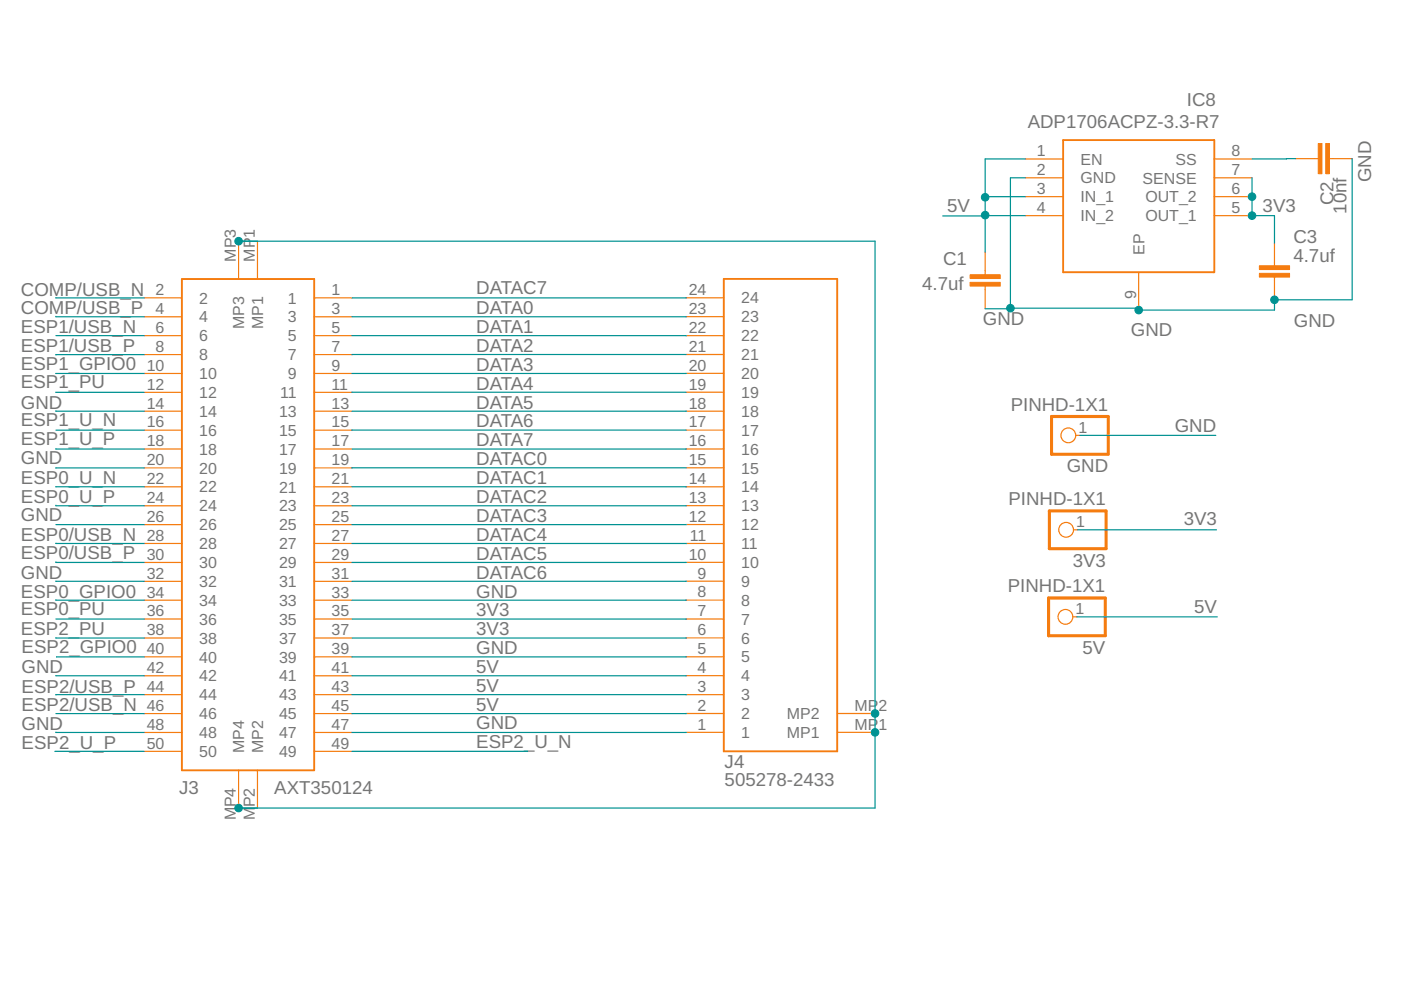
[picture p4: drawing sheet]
<svg xmlns="http://www.w3.org/2000/svg" width="297mm" height="210mm" viewBox="0 0 297 210" stroke-linecap="round" stroke-linejoin="round" font-family="sans-serif">
<path d="M225.4 29.7h32.1v28h-32.1zM38.6 59.2h28v104.1h-28zM153.5 59.1h24v100.2h-24z" fill="none" stroke="#f57c10" stroke-width=".4"/>
<g fill="none" stroke="#f57c10" stroke-width=".25">
<path d="M217.4 33.7h8M217.4 37.7h8M257.5 33.7h8M257.5 37.7h8M274.7 33.6h4.8M281.9 33.6h4.8M50.6 51.1v8.1M54.6 51.1v8.1M208.9 53.4v4.9M217.4 41.7h8M217.4 45.7h8M241.4 57.7v8"/>
<path d="M257.5 41.7h8M257.5 45.7h8M270.2 51.5v4.8M270.2 58.8v4.8M30.6 79.2h8M30.6 75.2h8M30.6 71.2h8M30.6 67.2h8M30.6 63.2h8M66.6 79.2h8M66.6 75.2h8M66.6 71.2h8"/>
<path d="M66.6 67.2h8M66.6 63.2h8M145.5 79.2h8M145.5 75.2h8M145.5 71.2h8M145.5 67.1h8M145.5 63.1h8M208.9 60.6v4.9M30.6 95.2h8M30.6 87.2h8M30.6 83.2h8M30.6 91.2h8"/>
<path d="M30.6 99.2h8M66.6 95.2h8M66.6 87.2h8M66.6 83.2h8M66.6 91.2h8M66.6 99.2h8M145.5 99.2h8M145.5 95.2h8M145.5 91.2h8M145.5 87.2h8M145.5 83.2h8M228.1 92.3h.9"/>
<path d="M30.6 115.2h8M30.6 107.2h8M30.6 103.2h8M30.6 111.2h8M30.6 119.3h8M66.6 115.2h8M66.6 107.2h8M66.6 103.2h8M66.6 111.2h8M66.6 119.3h8M145.5 119.2h8M145.5 115.2h8"/>
<path d="M145.5 111.2h8M145.5 107.2h8M145.5 103.2h8M227.6 112.3h.9M30.6 135.3h8M30.6 131.3h8M30.6 123.3h8M30.6 127.3h8M30.6 139.3h8M66.6 135.3h8M66.6 131.3h8M66.6 123.3h8"/>
<path d="M66.6 127.3h8M66.6 139.3h8M145.5 139.3h8M145.5 135.3h8M145.5 131.3h8M145.5 127.2h8M145.5 123.2h8M227.4 130.8h.9M30.6 155.3h8M30.6 151.3h8M30.6 147.3h8M30.6 143.3h8"/>
<path d="M30.6 159.3h8M66.6 155.3h8M66.6 151.3h8M66.6 147.3h8M66.6 143.3h8M66.6 159.3h8M145.5 155.3h8M145.5 151.3h8M145.5 147.3h8M145.5 143.3h8M177.5 155.3h8M177.5 151.3h8"/>
<path d="M50.6 163.3v8M54.6 163.3v8"/>
<circle cx="226.5" cy="92.3" r="1.57"/>
<circle cx="226" cy="112.3" r="1.57"/>
<circle cx="225.9" cy="130.8" r="1.57"/>
</g>
<g fill="#f57c10" stroke="#f57c10" stroke-width=".21">
<path d="M205.7 59.9h6.4v.8h-6.4z"/>
<path d="M205.7 58.3h6.4v.8h-6.4z"/>
<path d="M279.5 30.4h.8v6.4h-.8z"/>
<path d="M281.1 30.4h.8v6.4h-.8z"/>
<path d="M267 58h6.4v.8h-6.4z"/>
<path d="M267 56.3h6.4v.8h-6.4z"/>
</g>
<path d="M222.9 88.3h12.1v8h-12.1zM222.5 108.3h12v8h-12zM222.3 126.8h12v8h-12z" fill="none" stroke="#f57c10" stroke-width=".66"/>
<g fill="none" stroke="#009292" stroke-width=".25">
<path d="M217.4 33.7h-8.5v19.7M217.4 37.7h-3.2v27.8h-5.3M265.5 37.7v8h4.7v5.8M274.7 33.6l-9.2 .1M286.7 33.6v30h-16.5v2.1h-28.8v-.4h-27.2M50.6 51.1h134.9v120.2h-134.9M199.9 45.8h9M208.9 45.7h8.5M208.9 41.7h8.5M11.9 63.1l18.7 .1M11.9 67.1l18.7 .1M11.9 79.2h.1"/>
<path d="M11.9 71.2h18.7M11.9 79.2h18.7M30.6 75.2l-18.7 .1M74.6 67.2h70.9M74.6 71.2h70.9M74.6 75.2h70.9M74.6 75.2h.1M74.6 79.2h70.9M145.5 63.1l-70.9 .1M145.5 67.1v.1M145.5 79.2h.1M11.9 83.2h.1"/>
<path d="M11.9 87.1l18.7 .1M11.9 95.1l18.7 .1M11.9 99.2v.1M11.9 99.2h18.7M11.9 83.2h18.7M11.9 91.2h18.7M74.6 87.2h70.9M74.6 83.2h.1M74.6 83.2h70.9M74.6 95.2h70.9M145.5 95.2h.1M145.5 91.2h-70.9"/>
<path d="M145.5 99.2h-70.9M229 92.3h28.8M11.9 103.2h.1M11.9 107.1l18.7 .1M11.9 115.2h18.7M11.9 119.1v.2h18.7M11.9 111.2h18.7M11.9 103.2h18.7M74.6 103.2h70.9M74.6 107.2h70.9M74.6 115.2l70.9 .1M145.5 107.2h.1"/>
<path d="M145.5 111.2h-70.9M145.5 119.2l-70.9 .1M228.5 112.3h29.4M11.9 131.3h18.7M11.9 135.2l18.7 .1M11.9 127.2l18.7 .1M11.9 123.2v.1M11.9 123.3h18.7M12 139.3h18.6M12 139.3h.1M74.6 131.3h70.9M74.6 135.3h70.9"/>
<path d="M74.6 123.3h70.9M145.5 123.2v.1M145.5 127.2l-70.9 .1M145.5 135.3h.1M145.5 139.3h-70.9M228.3 130.8h29.8M11.9 143.3h18.7M11.9 151.3h18.7M11.9 155.2l18.7 .1M11.9 143.3h.1M30.6 147.3h-18.7M30.6 159.3h-18.9"/>
<path d="M74.6 143.3h70.9M74.6 147.3h70.9M74.6 151.3h70.9M74.6 155.3h70.9M74.6 159.3h37.2M145.5 143.3h.1M145.5 151.3h.1M145.5 155.3h.1"/>
</g>
<g fill="#009292" stroke="#009292" stroke-width=".21">
<circle cx="265.5" cy="41.7" r=".8"/>
<circle cx="265.5" cy="45.7" r=".8"/>
<circle cx="208.9" cy="41.8" r=".8"/>
<circle cx="208.9" cy="45.6" r=".8"/>
<circle cx="50.6" cy="171.3" r=".8"/>
<circle cx="185.5" cy="155.3" r=".8"/>
<circle cx="50.6" cy="51.1" r=".8"/>
<circle cx="185.5" cy="151.3" r=".8"/>
<circle cx="214.2" cy="65.3" r=".8"/>
<circle cx="270.2" cy="63.6" r=".8"/>
<circle cx="241.4" cy="65.7" r=".8"/>
</g>
<g font-size="4" fill="#757575">
<text x="251.6" y="22.4">IC8</text>
<text x="217.9" y="27">ADP1706ACPZ-3.3-R7</text>
<text x="290.7" y="38.7" transform="rotate(-90 290.7 38.7)">GND</text>
<text x="200.8" y="45">5V</text>
<text x="267.7" y="45">3V3</text>
<text x="282.7" y="43.5" transform="rotate(-90 282.7 43.5)">C2</text>
<text x="285.5" y="45.3" transform="rotate(-90 285.5 45.3)">10nf</text>
<text x="274.2" y="51.5">C3</text>
<text x="199.9" y="56.3">C1</text>
<text x="274.2" y="55.6">4.7uf</text>
<text x="4.4" y="62.8">COMP/USB_N</text>
<text x="101" y="62.3">DATAC7</text>
<text x="195.5" y="61.5">4.7uf</text>
<text x="4.4" y="66.6">COMP/USB_P</text>
<text x="4.4" y="70.5">ESP1/USB_N</text>
<text x="101" y="66.6">DATA0</text>
<text x="101" y="70.5">DATA1</text>
<text x="208.4" y="69">GND</text>
<text x="239.8" y="71.3">GND</text>
<text x="274.3" y="69.3">GND</text>
<text x="4.4" y="74.6">ESP1/USB_P</text>
<text x="101" y="74.6">DATA2</text>
<text x="4.4" y="82.4">ESP1_PU</text>
<text x="4.4" y="78.4">ESP1_GPIO0</text>
<text x="101" y="78.6">DATA3</text>
<text x="101" y="82.7">DATA4</text>
<text x="4.4" y="86.6">GND</text>
<text x="101" y="86.6">DATA5</text>
<text x="214.3" y="87.1">PINHD-1X1</text>
<text x="4.4" y="94.4">ESP1_U_P</text>
<text x="4.4" y="90.4">ESP1_U_N</text>
<text x="101" y="90.6">DATA6</text>
<text x="101" y="94.5">DATA7</text>
<text x="249.1" y="91.7">GND</text>
<text x="4.4" y="98.5">GND</text>
<text x="101" y="98.6">DATAC0</text>
<text x="226.2" y="100.1">GND</text>
<text x="4.4" y="106.7">ESP0_U_P</text>
<text x="4.4" y="102.6">ESP0_U_N</text>
<text x="101" y="102.7">DATAC1</text>
<text x="101" y="106.7">DATAC2</text>
<text x="213.8" y="107.1">PINHD-1X1</text>
<text x="4.4" y="110.4">GND</text>
<text x="101" y="110.6">DATAC3</text>
<text x="251" y="111.4">3V3</text>
<text x="4.4" y="118.5">ESP0/USB_P</text>
<text x="4.4" y="114.7">ESP0/USB_N</text>
<text x="101" y="114.7">DATAC4</text>
<text x="101" y="118.6">DATAC5</text>
<text x="4.4" y="122.7">GND</text>
<text x="101" y="122.7">DATAC6</text>
<text x="213.7" y="125.6">PINHD-1X1</text>
<text x="227.4" y="120.1">3V3</text>
<text x="4.4" y="126.7">ESP0_GPIO0</text>
<text x="4.4" y="130.5">ESP0_PU</text>
<text x="101" y="130.6">3V3</text>
<text x="101" y="126.8">GND</text>
<text x="253.2" y="130">5V</text>
<text x="4.4" y="134.6">ESP2_PU</text>
<text x="101" y="134.7">3V3</text>
<text x="4.6" y="142.8">GND</text>
<text x="4.6" y="138.5">ESP2_GPIO0</text>
<text x="101" y="142.8">5V</text>
<text x="101" y="138.7">GND</text>
<text x="229.5" y="138.6">5V</text>
<text x="4.6" y="146.9">ESP2/USB_P</text>
<text x="101" y="146.7">5V</text>
<text x="4.6" y="154.8">GND</text>
<text x="4.6" y="150.8">ESP2/USB_N</text>
<text x="101" y="150.7">5V</text>
<text x="101" y="154.6">GND</text>
<text x="4.6" y="158.9">ESP2_U_P</text>
<text x="101" y="158.5">ESP2_U_N</text>
<text x="153.6" y="166.7">505278-2433</text>
<text x="153.6" y="162.9">J4</text>
<text x="38" y="168.3">J3</text>
<text x="58.1" y="168.4">AXT350124</text>
</g>
<g font-size="3.4" fill="#757575">
<text x="219.8" y="33.1">1</text>
<text x="229.1" y="34.9">EN</text>
<text x="249.2" y="34.9">SS</text>
<text x="261.1" y="33.1">8</text>
<text x="219.8" y="37.1">2</text>
<text x="219.8" y="41.1">3</text>
<text x="229.1" y="38.9">GND</text>
<text x="242.2" y="38.9">SENSE</text>
<text x="261.1" y="37.1">7</text>
<text x="261.1" y="41.1">6</text>
<text x="219.8" y="45.2">4</text>
<text x="229.1" y="42.9">IN_1</text>
<text x="229.1" y="46.9">IN_2</text>
<text x="242.8" y="42.9">OUT_2</text>
<text x="242.8" y="46.9">OUT_1</text>
<text x="261.1" y="45.2">5</text>
<text x="54" y="50.4" transform="rotate(-90 54 50.4)">1</text>
<text x="50" y="55.5" transform="rotate(-90 50 55.5)">MP3</text>
<text x="54" y="55.5" transform="rotate(-90 54 55.5)">MP</text>
<text x="242.6" y="54" transform="rotate(-90 242.6 54)">EP</text>
<text x="33" y="62.6">2</text>
<text x="42.3" y="64.4">2</text>
<text x="61" y="64.4">1</text>
<text x="70.3" y="62.6">1</text>
<text x="146" y="62.6">24</text>
<text x="157.2" y="64.3">24</text>
<text x="240.9" y="63.3" transform="rotate(-90 240.9 63.3)">9</text>
<text x="33" y="66.6">4</text>
<text x="33" y="70.6">6</text>
<text x="42.3" y="68.4">4</text>
<text x="51.8" y="69.8" transform="rotate(-90 51.8 69.8)">MP3</text>
<text x="55.8" y="69.8" transform="rotate(-90 55.8 69.8)">MP1</text>
<text x="61" y="68.4">3</text>
<text x="70.3" y="66.6">3</text>
<text x="70.3" y="70.6">5</text>
<text x="146" y="70.6">22</text>
<text x="146" y="66.6">23</text>
<text x="157.2" y="68.3">23</text>
<text x="33" y="74.6">8</text>
<text x="42.3" y="72.4">6</text>
<text x="42.3" y="76.4">8</text>
<text x="61" y="72.4">5</text>
<text x="61" y="76.4">7</text>
<text x="70.3" y="74.6">7</text>
<text x="146" y="74.6">21</text>
<text x="157.2" y="76.4">21</text>
<text x="157.2" y="72.4">22</text>
<text x="31.1" y="78.6">10</text>
<text x="31.1" y="82.6">12</text>
<text x="42.3" y="80.4">10</text>
<text x="61" y="80.4">9</text>
<text x="70.3" y="78.6">9</text>
<text x="70.3" y="82.6">11</text>
<text x="146" y="82.6">19</text>
<text x="146" y="78.6">20</text>
<text x="157.2" y="80.4">20</text>
<text x="31.1" y="86.6">14</text>
<text x="42.3" y="84.4">12</text>
<text x="42.3" y="88.4">14</text>
<text x="59.2" y="88.4">13</text>
<text x="59.4" y="84.4">11</text>
<text x="70.3" y="86.6">13</text>
<text x="146" y="86.6">18</text>
<text x="157.2" y="88.4">18</text>
<text x="157.2" y="84.4">19</text>
<text x="31.1" y="90.6">16</text>
<text x="31.1" y="94.6">18</text>
<text x="42.3" y="92.4">16</text>
<text x="59.2" y="92.4">15</text>
<text x="70.3" y="90.6">15</text>
<text x="70.3" y="94.6">17</text>
<text x="146" y="94.6">16</text>
<text x="146" y="90.6">17</text>
<text x="157.2" y="92.4">17</text>
<text x="228.6" y="91.7">1</text>
<text x="31.1" y="98.7">20</text>
<text x="42.3" y="96.4">18</text>
<text x="42.3" y="100.4">20</text>
<text x="59.2" y="96.4">17</text>
<text x="59.2" y="100.4">19</text>
<text x="70.3" y="98.7">19</text>
<text x="146" y="98.6">15</text>
<text x="157.2" y="100.4">15</text>
<text x="157.2" y="96.4">16</text>
<text x="31.1" y="102.7">22</text>
<text x="31.1" y="106.7">24</text>
<text x="42.3" y="104.4">22</text>
<text x="59.2" y="104.4">21</text>
<text x="70.3" y="102.7">21</text>
<text x="70.3" y="106.7">23</text>
<text x="146" y="106.6">13</text>
<text x="146" y="102.6">14</text>
<text x="157.2" y="104.4">14</text>
<text x="31.1" y="110.7">26</text>
<text x="42.3" y="108.4">24</text>
<text x="42.3" y="112.4">26</text>
<text x="59.2" y="108.4">23</text>
<text x="59.2" y="112.4">25</text>
<text x="70.3" y="110.7">25</text>
<text x="146" y="110.7">12</text>
<text x="157.2" y="112.4">12</text>
<text x="157.2" y="108.4">13</text>
<text x="228.2" y="111.8">1</text>
<text x="31.1" y="114.7">28</text>
<text x="31.1" y="118.7">30</text>
<text x="42.3" y="116.4">28</text>
<text x="59.2" y="116.4">27</text>
<text x="70.3" y="114.7">27</text>
<text x="70.3" y="118.7">29</text>
<text x="146" y="118.7">10</text>
<text x="146.3" y="114.7">11</text>
<text x="157.2" y="116.4">11</text>
<text x="31.1" y="122.7">32</text>
<text x="42.3" y="120.4">30</text>
<text x="42.3" y="124.5">32</text>
<text x="59.2" y="120.5">29</text>
<text x="59.2" y="124.5">31</text>
<text x="70.3" y="122.7">31</text>
<text x="147.9" y="122.7">9</text>
<text x="157.2" y="124.4">9</text>
<text x="157.2" y="120.4">10</text>
<text x="31.1" y="126.7">34</text>
<text x="31.1" y="130.7">36</text>
<text x="42.3" y="128.5">34</text>
<text x="59.2" y="128.5">33</text>
<text x="70.3" y="126.7">33</text>
<text x="70.3" y="130.7">35</text>
<text x="147.9" y="130.7">7</text>
<text x="147.9" y="126.7">8</text>
<text x="157.2" y="128.4">8</text>
<text x="228" y="130.2">1</text>
<text x="31.1" y="134.7">38</text>
<text x="42.3" y="132.5">36</text>
<text x="42.3" y="136.5">38</text>
<text x="59.2" y="132.5">35</text>
<text x="59.2" y="136.5">37</text>
<text x="70.3" y="134.7">37</text>
<text x="147.9" y="134.7">6</text>
<text x="157.2" y="136.5">6</text>
<text x="157.2" y="132.4">7</text>
<text x="31.1" y="138.7">40</text>
<text x="31.1" y="142.7">42</text>
<text x="42.3" y="140.5">40</text>
<text x="59.2" y="140.5">39</text>
<text x="70.3" y="138.7">39</text>
<text x="70.3" y="142.7">41</text>
<text x="147.9" y="142.7">4</text>
<text x="147.9" y="138.7">5</text>
<text x="157.2" y="140.5">5</text>
<text x="31.1" y="146.7">44</text>
<text x="42.3" y="144.5">42</text>
<text x="42.3" y="148.5">44</text>
<text x="59.2" y="144.5">41</text>
<text x="59.2" y="148.5">43</text>
<text x="70.3" y="146.7">43</text>
<text x="147.9" y="146.7">3</text>
<text x="157.2" y="148.5">3</text>
<text x="157.2" y="144.5">4</text>
<text x="31.1" y="150.7">46</text>
<text x="31.1" y="154.7">48</text>
<text x="42.3" y="152.5">46</text>
<text x="59.2" y="152.5">45</text>
<text x="70.3" y="150.7">45</text>
<text x="70.3" y="154.7">47</text>
<text x="147.9" y="154.7">1</text>
<text x="147.9" y="150.7">2</text>
<text x="157.2" y="152.5">2</text>
<text x="166.9" y="152.5">MP2</text>
<text x="181.2" y="154.7">MP</text>
<text x="181.2" y="150.7">MP</text>
<text x="186.3" y="154.7">1</text>
<text x="186.3" y="150.7">2</text>
<text x="31.1" y="158.7">50</text>
<text x="42.3" y="156.5">48</text>
<text x="42.3" y="160.5">50</text>
<text x="51.8" y="159.6" transform="rotate(-90 51.8 159.6)">MP4</text>
<text x="55.8" y="159.6" transform="rotate(-90 55.8 159.6)">MP2</text>
<text x="59.2" y="156.5">47</text>
<text x="59.2" y="160.5">49</text>
<text x="70.3" y="158.7">49</text>
<text x="157.2" y="156.5">1</text>
<text x="166.9" y="156.5">MP1</text>
<text x="50" y="174" transform="rotate(-90 50 174)">MP4</text>
<text x="54" y="174" transform="rotate(-90 54 174)">M</text>
<text x="54" y="171.1" transform="rotate(-90 54 171.1)">P2</text>
</g>
</svg>
